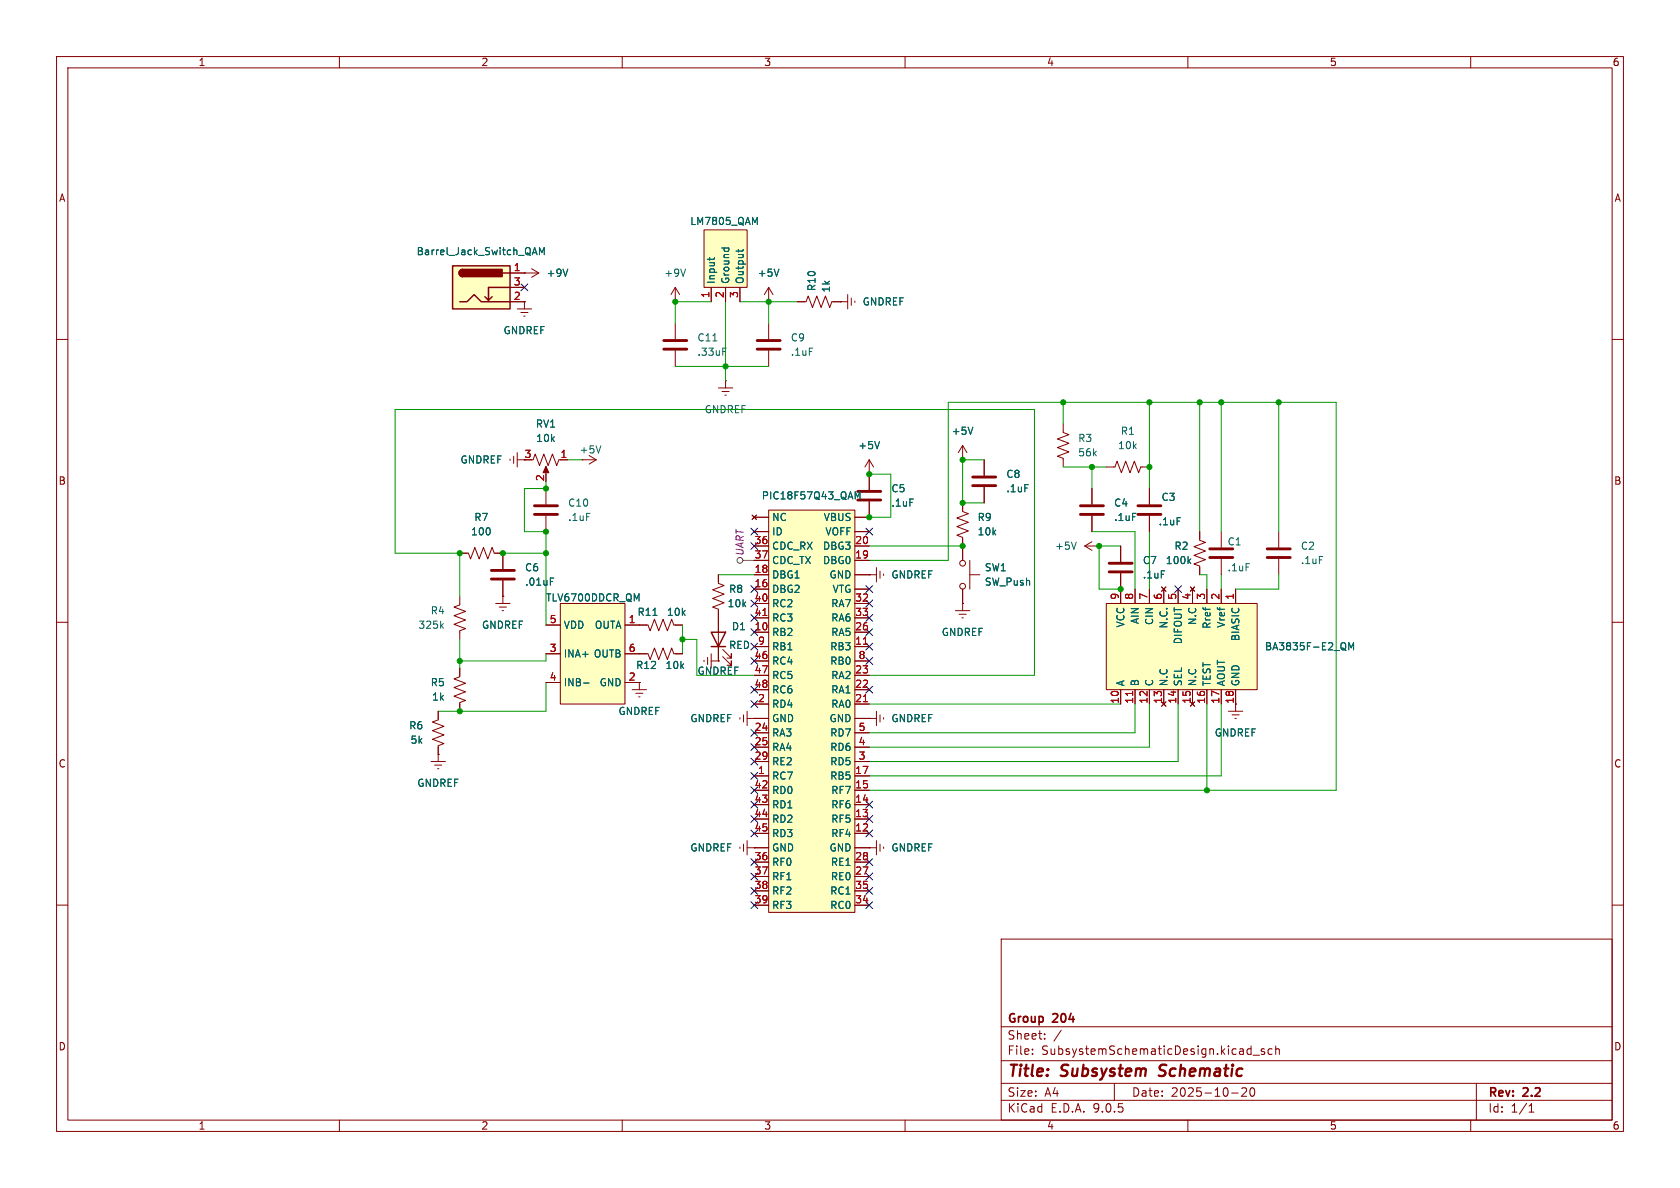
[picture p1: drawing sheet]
<svg xmlns="http://www.w3.org/2000/svg" width="297mm" height="210mm" viewBox="0 0 297 210" stroke-linecap="round" stroke-linejoin="round" font-family="sans-serif">
<g fill="none" stroke="#840000" stroke-width=".18">
<path d="M10 10h277v190h-277zM12 12h273v186h-273zM60 10v2M110 10v2M160 10v2M210 10v2M260 10v2M92.7 48.3h.1M92.7 48.3h2.5M94 47.5l1.2 .8M95.2 48.3l-1.2 .7M10 60h2"/>
<path d="M127 68.6h2.5M127.6 69.2h1.3M128.1 69.9h.3M128.3 67.3h.1M128.3 67.3v1.3M170.2 78.7l-.8 1.3M170.2 78.7l.7 1.3M170.2 78.7v2.6M188 74.9v1.6l1 .3-2.1 .8 2.1 .8-2.1 .7 2.1 .8-2.1 .7 1.1 .4v1.6M285 60h2M170.2 81.3h.1M191.8 96.5l1.2 .8"/>
<path d="M191.8 96.5h2.5M193 95.8l-1.2 .7M194.3 96.5h.1M10 110h2M124.5 116.7v.3M125.1 116.2v1.3M125.7 116.8h1.3M125.7 115.6v2.5M127 116.8h.1M127 109.2v7.6M127.8 116.1l1.5 1.5v-.8v.8h-.8M127.8 114.8l1.5 1.5v-.7v.7h-.8"/>
<path d="M285 110h2M130.8 149.7v.3M131.4 149.2v1.3M132.1 149.9h1.2M132.1 148.6v2.5M133.3 149.9h.1M153.7 149.9h.1M153.7 149.9h1.2M154.9 148.6v2.5M155.6 149.2v1.3M156.2 149.7v.3M10 160h2"/>
<path d="M177 166h108v32h-108zM285 160h2M60 198v2M110 198v2M160 198v2M177 194.5h108M177 191.5h108M177 187.5h108M177 181.5h108M182.5 186.3v.1M182.5 185.5v.1M184.7 183.6v.1"/>
<path d="M184.7 182.8v.1M187.6 182.1l-1.3 2M197 191.5v3M210 198v2M217.7 193.2h1.2M219.5 192.4l.6-.1 .2 .1 .1 .3-.9 1.1h.9M221 185.4l.2 .1M221.1 192.4l.2-.1a.81 .81 0 0 1 .6 .6 .81 .81 0 0 1-.3 .8l-.1 .1a.81 .81 0 0 1-.4-1.4zM221.2 184.9v1.5M221.2 186.3l-.2 .1M221.5 186.5h1.2M223.5 185.5l-.3-.1-.2 .2v.2l.5 .2v.3h-.5"/>
<path d="M224.9 185.5l-.4-.1-.3 .3v.4l.1 .2h.6M225.5 185.5l.2-.1 .4 .1 .1 .9M225.5 184.9v1.5M260 198v2M261 191.5v6.5M270.3 196.6h.9M270.3 195.5l.4-.4v1.5"/>
</g>
<path d="M204.8 190.1l.3 .1M205.1 188.4l-.1 .2 .1 .4" fill="none" stroke="#840000" stroke-width=".4"/>
<path d="M125.7 111.8h2.6l-1.3 2.5zM125.7 114.3h2.6" fill="none" stroke="#840000" stroke-width=".25"/>
<path d="M100.4 47.6l-.4 1.2M172 75.5l-.4 1.3M190.3 95.8l-.5 1.3" fill="none" stroke="#006464" stroke-width=".18"/>
<path d="M80 47h10.2v7.6h-10.2z" fill="#ffffc2"/>
<path d="M80 47h10.2v7.6h-10.2zM81.3 53.3h1.2l1.3-1.2 1.3 1.2h5.1M81.8 47.6a.64 .64 0 0 0-.6 .7 .64 .64 0 0 0 .6 .6M87 52.5l-.6 .6M88.9 48.3h1.3M90.2 50.8h-3.8v2.3l-.7-.6" fill="none" stroke="#840000" stroke-width=".25"/>
<g fill="#840000" stroke="#840000" stroke-width=".25">
<path d="M81.3 47.8l.5-.2v1.3a.63 .63 0 0 1-.6-.4 .63 .63 0 0 1 .1-.7z"/>
<path d="M81.8 47.6h7v1.3h-7z"/>
</g>
<g fill="none" stroke="#840000" stroke-width=".18">
<path d="M90.2 48.3h2.5M90.2 50.8h2.5M90.2 53.3h2.5M91.4 54.6h2.6M92.1 55.2h1.2M92.6 55.9h.2M92.7 53.3h.1M92.7 53.3v1.3M119.4 57.2v2.7M135.9 53.3h.1M135.9 50.8l-.8 1.3M135.9 50.8l.8 1.3"/>
<path d="M135.9 50.8v2.5M141 53.3h1.5l.4-1 .7 2.1 .8-2.1 .8 2.1 .7-2.1 .8 2.1 .4-1.1h2.8M148.6 53.3h.1M149.9 52.1v2.5M150.5 52.7v1.3M151.1 53.2v.3M119.4 62v2.8"/>
</g>
<path d="M94.2 44.7h.6M94.5 43.8l.4 1.2M95.4 45v-1.2l.4 .9 .4-.9v1.2M137.7 47.6l-.4 1.2M126 60.3h.7M127.8 61.5h.6" fill="none" stroke="#006464" stroke-width=".18"/>
<path d="M117.3 60.2h4.1M117.3 61.7h4.1" fill="none" stroke="#840000" stroke-width=".51"/>
<path d="M124.5 40.6h7.6v10.2h-7.6z" fill="#ffffc2"/>
<g fill="none" stroke="#840000" stroke-width=".18">
<path d="M119.4 53.3h.1M119.4 50.8l-.8 1.3M119.4 50.8l.7 1.3M119.4 50.8v2.5M124.5 40.6h7.6v10.2h-7.6zM125.7 50.8v2.5M128.3 50.8v2.5M130.8 50.8v2.5M88.9 97.8v2.8M81.3 118.1v1.5l-1 .4 2 .8-2 .7 2 .8-2 .8 2 .7-1 .4v1.5M81.3 105.4v1.5l-1 .4 2 .8-2 .7 2 .8-2 .8 2 .7-1 .4v1.5M87.6 106.7h2.6"/>
<path d="M88.3 107.3h1.2M88.8 108h.2M88.9 105.4h.1M88.9 102.6v4.1M113 115.6h1.6l.3 1 .8-2 .8 2 .7-2 .8 2 .7-2 .4 1h1.5M113 110.5h1.6l.3 1 .8-2 .8 2 .7-2 .8 2 .7-2 .4 1h1.5M76.2 134.6h2.5M76.8 135.3h1.3M77.3 135.9h.3M77.5 133.4h.1M77.5 125.7v1.6l-1 .3 2 .8-2 .8 2 .7-2 .8 2 .7-1 .4v2.8M111.8 121.9h2.5"/>
<path d="M112.4 122.6h1.3M112.9 123.2h.3M113 120.7h.1M113 120.7v1.2"/>
</g>
<g fill="none" stroke="#006464" stroke-width=".18">
<path d="M133.5 39.3l.4-.9v1.3M121.2 47.6l-.4 1.2M125.5 45.5v.5M126.3 45.5l-.1 .3M127.6 43.8h1.2M128.1 43.8l-.1 .2M128.8 43.8v.2M130.5 44.1v.5M131.4 44.1l-.2 .3h-1.1M78 110.6l.4 .5M78.4 110.2l-.5 .5M97.3 102.2h.6"/>
<path d="M115.4 108.8h.8"/>
</g>
<path d="M86.9 102.4h4M86.9 100.8h4" fill="none" stroke="#840000" stroke-width=".51"/>
<path d="M99.1 106.7h11.4v17.8h-11.4z" fill="#ffffc2"/>
<g fill="none" stroke="#840000" stroke-width=".18">
<path d="M170.2 96.5v2.6M171.4 99.1v5M193 86.4v2.8M193 91.2v2.8M195.6 82.6h1.5l.4-1.1 .7 2.1 .8-2.1 .8 2.1 .7-2.1 .8 2.1 .4-1h1.5M198.1 96.5v2.8M203.2 86.4v2.8M203.2 91.2v2.8M212.1 94v1.5l1 .4-2 .7 2 .8-2 .8 2 .7-2 .8 1 .4v1.5M215.9 94v2.8M215.9 98.8v2.8M96.5 110.5h2.6"/>
<path d="M96.5 115.6h2.6M99.1 106.7h11.4v17.8h-11.4zM110.5 110.5h2.5M110.5 115.6h2.5M168.9 108h2.5M169.5 108.6h1.3M170.1 109.2h.2M170.2 106.7h.1M170.2 104.1v3.9M171.4 101.6h1.8M198.1 101.3v2.8M96.5 120.7h2.6"/>
<path d="M110.5 120.7h2.5M130.8 126.9v.2M131.4 126.4v1.2M132.1 127h1.2M132.1 125.7v2.6M133.3 127h.1"/>
<circle cx="170.2" cy="99.6" r=".51"/>
<circle cx="170.2" cy="103.6" r=".51"/>
</g>
<path d="M210.2 99.2l.3 .4M210.5 98.8l-.5 .5M103.2 120.7h.9" fill="none" stroke="#006464" stroke-width=".18"/>
<path d="M191 89.4h4.1M191 90.9h4.1M196.1 99.6h4.1M201.2 89.4h4M201.2 90.9h4M213.9 97h4M213.9 98.6h4M196.1 101.1h4.1" fill="none" stroke="#840000" stroke-width=".51"/>
<path d="M195.6 106.7h26.6v15.2h-26.6z" fill="#ffffc2"/>
<g fill="none" stroke="#840000" stroke-width=".18">
<path d="M153.7 83.8v2.8M153.7 88.6v2.8M226.1 94v2.8M226.1 98.8v2.8M153.7 101.6h.1M153.7 101.6h1.2M154.9 100.3v2.6M155.6 101v1.2M156.2 101.5v.2M195.6 106.7h26.6v15.2h-26.6zM198.1 104.1v2.6M200.7 104.1v2.6"/>
<path d="M203.2 104.1v2.6M205.4 103.8l.7 .7M205.7 104.1v2.6M206.1 103.8l-.7 .7M208.3 104.1v2.6M210.4 103.8l.8 .7M210.8 104.1v2.6M211.2 103.8l-.8 .7M213.4 104.1v2.6M215.9 104.1v2.6M218.4 104.1v2.6M198.1 121.9v2.6"/>
<path d="M200.7 121.9v2.6M203.2 121.9v2.6M205.7 121.9v2.6M208.3 121.9v2.6M210.8 121.9v2.6M213.4 121.9v2.6M215.9 121.9v2.6M217.2 125.7h2.5M217.8 126.4h1.3M218.3 127h.3M218.4 121.9v3.8"/>
</g>
<path d="M200.2 122.2v.7" fill="none" stroke="#a90000" stroke-width=".18"/>
<path d="M238.4 114.9v-1.3l.5 .9 .4-.9v1.3" fill="none" stroke="#006464" stroke-width=".18"/>
<path d="M151.6 86.9h4.1M151.6 88.4h4.1M224 97h4.1M224 98.6h4.1" fill="none" stroke="#840000" stroke-width=".51"/>
<path d="M135.9 90.2h15.2v71.1h-15.2z" fill="#ffffc2"/>
<g fill="none" stroke="#840000" stroke-width=".18">
<path d="M90.2 48.3h2.5M90.2 50.8h2.5M90.2 53.3h2.5M92.7 48.3h.1M92.7 53.3h.1M125.7 50.8v2.5M128.3 50.8v2.5M130.8 50.8v2.5M135.9 53.3h.1M135.9 57.2v2.7M141 53.3h1.2M147.3 53.3h1.3"/>
<path d="M148.6 53.3h.1M135.9 62v2.8M81.3 97.8h1.5l.4 1 .7-2 .8 2 .8-2 .7 2 .8-2 .4 1h1.5v2.8M90.2 81.2v.2M90.8 80.6v1.3M91.4 81.3h1.3M91.4 80v2.6M94 81.3h.2l.4-1 .8 2 .7-2 .8 2 .8-2 .7 2 .4-1M96.5 82.8v1M96.5 86.4v2.8M96.5 91.2v2.8M99.1 81.3h1.2"/>
<path d="M102.9 81.3h.1M102.9 81.3h2.5M104.1 80.5l1.3 .8M105.4 81.3l-1.3 .7M133 91.1l.7 .7M133.3 91.4h2.6M133.3 94h2.6M133.3 96.5h2.6M133.3 99.1h2.6M133.7 91.1l-.7 .7M135.9 90.2h15.2v71.1h-15.2zM151.1 94h2.6"/>
<path d="M151.1 96.5h2.6M151.1 99.1h2.6M153.7 83.8h.1M153.7 88.6v2.8h-2.6M153.7 81.3l-.8 1.3M153.7 81.3l.7 1.3M153.7 81.3v5.3M170.2 88.9v1.5l1 .4-2 .8 2 .7-2 .8 2 .8-2 .7 1 .4v4.1M170.2 81.3h.1M174 81.3v2.8M174 86.1v2.8M193 86.4v2.8"/>
<path d="M193 91.2v2.8M198.1 96.5v2.8M203.2 86.4v2.8M203.2 91.2v2.8M212.1 94v1.3M81.3 118.1v1.3M88.9 105.4h.1M88.9 102.6v2.8M96.5 110.5h2.6M96.5 115.6h2.6M110.5 110.5h3.8M110.5 115.6h3.8"/>
<path d="M119.4 110.5h1.2M119.4 115.6h1.2M127 101.6v1.5l1 .4-2 .8 2 .7-2 .8 2 .8-2 .7 1 .4v4.1M127 116.8h.1M127 114.3v2.5M133.3 101.6h2.6M133.3 104.1h2.6M133.3 106.7h2.6M133.3 109.2h2.6M133.3 111.8h2.6M133.3 114.3h2.6M133.3 116.8h2.6"/>
<path d="M133.3 119.4h2.6M151.1 101.6h2.6M151.1 104.1h2.6M151.1 106.7h2.6M151.1 109.2h2.6M151.1 111.8h2.6M151.1 114.3h2.6M151.1 116.8h2.6M151.1 119.4h2.6M153.7 101.6h.1M170.2 106.7h.1M170.2 104.1v2.6"/>
<path d="M198.1 101.3v5.4M200.7 104.1v2.6M203.2 104.1v2.6M205.4 103.8l.7 .7M205.7 104.1v2.6M206.1 103.8l-.7 .7M208.3 104.1v2.6M210.4 103.8l.8 .7M210.8 104.1v2.6M211.2 103.8l-.8 .7M212.1 100.3v1.3M213.4 104.1v2.6"/>
<path d="M215.9 104.1v2.6M218.4 104.1v2.6M77.5 133.4h.1M77.5 125.7v1.3M77.5 132.1v1.3M81.3 124.5v1.2M96.5 120.7h2.6M110.5 120.7h2.5M113 120.7h.1M133.3 127h.1M133.3 121.9h2.6M133.3 124.5h2.6"/>
<path d="M133.3 127h2.6M133.3 129.5h2.6M133.3 132.1h2.6M133.3 134.6h2.6M133.3 137.2h2.6M133.3 139.7h2.6M151.1 121.9h2.6M151.1 124.5h2.6M151.1 127h3.8M151.1 129.5h2.6M151.1 132.1h2.6M151.1 134.6h2.6"/>
<path d="M151.1 137.2h2.6M151.1 139.7h2.6M153.7 127h.1M154.9 125.7v2.6M155.6 126.4v1.2M156.2 126.9v.2M198.1 121.9v2.6M200.7 121.9v2.6M203.2 121.9v2.6M205.7 121.9v2.6M208.3 121.9v2.6M210.8 121.9v2.6"/>
<path d="M213.4 121.9v2.6M215.9 121.9v2.6M218.4 121.9v2.6M133.3 149.9h.1M133.3 142.2h2.6M133.3 144.8h2.6M133.3 147.3h2.6M133.3 149.9h2.6M133.3 152.4h2.6M133.3 154.9h2.6M133.3 157.5h2.6M151.1 142.2h2.6"/>
<path d="M151.1 144.8h2.6M151.1 147.3h2.6M151.1 149.9h2.6M151.1 152.4h2.6M151.1 154.9h2.6M151.1 157.5h2.6M153.7 149.9h.1M133.3 160h2.6M151.1 160h2.6"/>
</g>
<path d="M134.9 108.8h.7M152.6 113.9h.8M152.6 124h.8M200.2 122.2v.7" fill="none" stroke="#a90000" stroke-width=".18"/>
<g fill="none" stroke="#006464" stroke-width=".18">
<path d="M133.5 39.3l.4-.9v1.3M94.2 44.7h.6M94.5 43.8l.4 1.2M95.4 45v-1.2l.4 .9 .4-.9v1.2M100.4 47.6l-.4 1.2M125.5 45.5v.5M126.3 45.5l-.1 .3M127.6 43.8h1.2M128.1 43.8l-.1 .2M128.8 43.8v.2M130.5 44.1v.5M131.4 44.1l-.2 .3h-1.1"/>
<path d="M137.7 47.6l-.4 1.2M106.2 78.8l-.4 1.3M155.5 78l-.4 1.3M172 75.5l-.4 1.3M151.2 86.9l.4 .9 .4-.9v1.3M210.2 99.2l.3 .4M210.5 98.8l-.5 .5M97.3 102.2h.6M115.4 108.8h.8M238.4 114.9v-1.3l.5 .9 .4-.9v1.3M103.2 120.7h.9"/>
</g>
<path d="M133.9 60.2h4M133.9 61.7h4M94.5 90.9h4.1M94.5 89.4h4.1M172 84.3h4M172 85.9h4" fill="none" stroke="#840000" stroke-width=".51"/>
<path d="M96.5 82.4l.5 1.2h-1z" fill="#840000" stroke="#840000" stroke-width=".18"/>
<g fill="none" stroke="#484848" stroke-width=".18">
<path d="M131.3 99.1h2"/>
<circle cx="130.8" cy="99.1" r=".51"/>
</g>
<g fill="none" stroke="#009600" stroke-width=".18">
<path d="M125.7 53.3h-6.3v3.9M128.3 53.3v14M130.8 53.3h10.2M135.9 53.3v3.9M119.4 64.8h16.5M188 71.1v3.8M203.2 71.1v15.3M212.1 71.1v22.9M215.9 71.1v22.9M226.1 71.1v22.9M88.9 97.8h7.6M96.5 85.1v1.3h-3.8v7.6h3.8v16.5"/>
<path d="M100.3 81.3h2.6M153.7 99.1h13.9v-28h68.6v68.6h-82.5M153.7 83.8h3.8v7.6h-3.8M153.7 96.5h16.5M174 81.3h-3.8v7.6h3.8M188 82.6h7.6M193 82.6v3.8M193 94h7.7v10.1M198.1 96.5h-3.8v7.6h3.8M203.2 94v10.1M81.3 105.4v-7.6h-11.5v-25.4h113.1v47h-29.2M81.3 113v5.1"/>
<path d="M96.5 115.6v1.2h-15.2M120.6 113h2.6v6.4h10.1M120.6 110.5v5.1M127 101.6h6.3M212.1 101.6h1.3v2.5M215.9 101.6v2.5M226.1 101.6v2.5h-7.7M96.5 120.7v5h-19M153.7 124.5h44.4M200.7 124.5v5h-47M203.2 124.5v7.6h-49.5M208.3 124.5v10.1h-54.6"/>
<path d="M213.4 124.5v15.2M215.9 124.5v12.7h-62.2"/>
</g>
<g fill="none" stroke="#000084" stroke-width=".18">
<path d="M92.1 50.2l1.2 1.2M93.3 50.2l-1.2 1.2M132.7 95.9l1.3 1.2M132.7 93.4l1.3 1.2M134 95.9l-1.3 1.2M134 93.4l-1.3 1.2M153.1 93.4l1.2 1.2M154.3 93.4l-1.2 1.2M132.7 106.1l1.3 1.2M132.7 116.2l1.3 1.2M132.7 111.2l1.3 1.2M132.7 108.6l1.3 1.2"/>
<path d="M132.7 103.5l1.3 1.2M132.7 113.7l1.3 1.2M134 106.1l-1.3 1.2M134 116.2l-1.3 1.2M134 113.7l-1.3 1.2M134 111.2l-1.3 1.2M134 108.6l-1.3 1.2M134 103.5l-1.3 1.2M153.1 113.7l1.2 1.2M153.1 116.2l1.2 1.2M153.1 111.2l1.2 1.2M153.1 108.6l1.2 1.2"/>
<path d="M153.1 106.1l1.2 1.2M153.1 103.5l1.2 1.2M154.3 111.2l-1.2 1.2M154.3 108.6l-1.2 1.2M154.3 103.5l-1.2 1.2M154.3 116.2l-1.2 1.2M154.3 113.7l-1.2 1.2M154.3 106.1l-1.2 1.2M207.7 103.5l1.2 1.2M208.9 103.5l-1.2 1.2M132.7 131.5l1.3 1.2M132.7 128.9l1.3 1.2"/>
<path d="M132.7 121.3l1.3 1.2M132.7 123.9l1.3 1.2M132.7 139.1l1.3 1.2M132.7 136.6l1.3 1.2M132.7 134l1.3 1.2M134 131.5l-1.3 1.2M134 128.9l-1.3 1.2M134 121.3l-1.3 1.2M134 123.9l-1.3 1.2M134 139.1l-1.3 1.2M134 136.6l-1.3 1.2M134 134l-1.3 1.2"/>
<path d="M153.1 121.3l1.2 1.2M154.3 121.3l-1.2 1.2M132.7 159.4l1.3 1.2M132.7 146.7l1.3 1.2M132.7 141.6l1.3 1.2M132.7 144.2l1.3 1.2M132.7 151.8l1.3 1.2M132.7 154.3l1.3 1.2M132.7 156.9l1.3 1.2M134 141.6l-1.3 1.2M134 159.4l-1.3 1.2M134 146.7l-1.3 1.2"/>
<path d="M134 144.2l-1.3 1.2M134 151.8l-1.3 1.2M134 154.3l-1.3 1.2M134 156.9l-1.3 1.2M153.1 154.3l1.2 1.2M153.1 151.8l1.2 1.2M153.1 156.9l1.2 1.2M153.1 159.4l1.2 1.2M153.1 144.2l1.2 1.2M153.1 146.7l1.2 1.2M153.1 141.6l1.2 1.2M154.3 154.3l-1.2 1.2"/>
<path d="M154.3 151.8l-1.2 1.2M154.3 156.9l-1.2 1.2M154.3 159.4l-1.2 1.2M154.3 146.7l-1.2 1.2M154.3 141.6l-1.2 1.2M154.3 144.2l-1.2 1.2"/>
</g>
<g fill="#009600" stroke="#009600" stroke-width=".18">
<circle cx="153.7" cy="83.8" r=".46"/>
<circle cx="153.7" cy="91.4" r=".46"/>
<circle cx="170.2" cy="88.9" r=".46"/>
<circle cx="170.2" cy="96.5" r=".46"/>
<circle cx="119.4" cy="53.3" r=".46"/>
<circle cx="135.9" cy="53.3" r=".46"/>
<circle cx="128.3" cy="64.8" r=".46"/>
<circle cx="96.5" cy="86.4" r=".46"/>
<circle cx="96.5" cy="94" r=".46"/>
<circle cx="96.5" cy="97.8" r=".46"/>
<circle cx="88.9" cy="97.8" r=".46"/>
<circle cx="81.3" cy="97.8" r=".46"/>
<circle cx="213.4" cy="139.7" r=".46"/>
<circle cx="170.2" cy="81.3" r=".46"/>
<circle cx="198.1" cy="104.1" r=".46"/>
<circle cx="226.1" cy="71.1" r=".46"/>
<circle cx="212.1" cy="71.1" r=".46"/>
<circle cx="215.9" cy="71.1" r=".46"/>
<circle cx="193" cy="82.6" r=".46"/>
<circle cx="188" cy="71.1" r=".46"/>
<circle cx="194.3" cy="96.5" r=".46"/>
<circle cx="203.2" cy="71.1" r=".46"/>
<circle cx="203.2" cy="82.6" r=".46"/>
<circle cx="81.3" cy="116.8" r=".46"/>
<circle cx="81.3" cy="125.7" r=".46"/>
<circle cx="120.6" cy="113" r=".46"/>
</g>
<g font-size="2.8" fill="#840000">
<text x="178" y="190.9">Title:</text>
<text x="187.7" y="190.9">Subsystem</text>
<text x="205.8" y="190.9">Schematic</text>
</g>
<g font-size="2.1" fill="#840000">
<text x="178" y="184">Sheet:</text>
<text x="178" y="181.2">Group</text>
<text x="186.2" y="181.2">204</text>
<text x="178" y="186.7">File:</text>
<text x="184.1" y="186.7">SubsystemSchematicDesign.kicad_sch</text>
<text x="178" y="196.9">KiCad</text>
<text x="178" y="194.1">Size:</text>
<text x="184.7" y="194.1">A4</text>
<text x="185.7" y="196.9">E.D.A.</text>
<text x="193.3" y="196.9">9.0.5</text>
<text x="200" y="194.1">Date:</text>
<text x="207" y="194.1">2025-10-20</text>
<text x="263" y="194.3">Rev:</text>
<text x="263" y="196.9">Id:</text>
<text x="267.1" y="196.9">1/1</text>
<text x="269.4" y="194.3">2.2</text>
</g>
<g font-size="1.8" fill="#840000">
<text x="35" y="11.9">1</text>
<text x="85" y="11.9">2</text>
<text x="135" y="11.9">3</text>
<text x="185" y="11.9">4</text>
<text x="235" y="11.9">5</text>
<text x="285" y="11.9">6</text>
<text x="10.3" y="35.9">A</text>
<text x="285.3" y="35.9">A</text>
<text x="92.6" y="81">3</text>
<text x="10.3" y="85.9">B</text>
<text x="285.3" y="85.9">B</text>
<text x="10.3" y="135.9">C</text>
<text x="285.3" y="135.9">C</text>
<text x="10.3" y="185.9">D</text>
<text x="285.3" y="185.9">D</text>
<text x="35" y="199.9">1</text>
<text x="85" y="199.9">2</text>
<text x="135" y="199.9">3</text>
<text x="185" y="199.9">4</text>
<text x="235" y="199.9">5</text>
<text x="285" y="199.9">6</text>
</g>
<g font-size="1.8" fill="#006464">
<text x="121.9" y="40">LM7805_QAM</text>
<text x="73.6" y="45.3">Barrel_Jack_Switch_QAM</text>
<text x="96.5" y="49.1">+9V</text>
<text x="117.3" y="49.1">+9V</text>
<text x="126.6" y="50.3" transform="rotate(-90 126.6 50.3)">Input</text>
<text x="129.1" y="50.3" transform="rotate(-90 129.1 50.3)">Ground</text>
<text x="131.7" y="50.3" transform="rotate(-90 131.7 50.3)">Output</text>
<text x="133.9" y="49.1">+5V</text>
<text x="144.4" y="51.6" transform="rotate(-90 144.4 51.6)">R10</text>
<text x="146.9" y="51.8" transform="rotate(-90 146.9 51.8)">1k</text>
<text x="88.9" y="59.3">GNDREF</text>
<text x="152.4" y="54.2">GNDREF</text>
<text x="123.2" y="60.6">C11</text>
<text x="123.2" y="63.1">.33uF</text>
<text x="139.7" y="60.6">C9</text>
<text x="139.7" y="63.1">.1uF</text>
<text x="94.6" y="75.8">RV1</text>
<text x="124.5" y="73.3">GNDREF</text>
<text x="168.1" y="77.1">+5V</text>
<text x="198" y="77.1">R1</text>
<text x="81.3" y="82.1">GNDREF</text>
<text x="94.7" y="78.3">10k</text>
<text x="102.4" y="80.4">+5V</text>
<text x="151.6" y="79.6">+5V</text>
<text x="190.5" y="78.3">R3</text>
<text x="190.5" y="80.9">56k</text>
<text x="197.6" y="79.6">10k</text>
<text x="100.3" y="89.8">C10</text>
<text x="134.6" y="88.5">PIC18F57Q43_QAM</text>
<text x="157.5" y="87.2">C5</text>
<text x="157.5" y="89.8">.1uF</text>
<text x="177.8" y="84.7">C8</text>
<text x="177.8" y="87.2">.1uF</text>
<text x="196.9" y="89.8">C4</text>
<text x="205.2" y="88.7">C3</text>
<text x="83.2" y="94.8">100</text>
<text x="83.7" y="92.3">R7</text>
<text x="100.3" y="92.3">.1uF</text>
<text x="136.4" y="92.3">NC</text>
<text x="136.4" y="94.8">ID</text>
<text x="145.5" y="92.3">VBUS</text>
<text x="145.8" y="94.8">VOFF</text>
<text x="172.7" y="92.3">R9</text>
<text x="172.7" y="94.8">10k</text>
<text x="196.9" y="92.3">.1uF</text>
<text x="204.7" y="93.1">.1uF</text>
<text x="92.7" y="101.2">C6</text>
<text x="136.4" y="97.4">CDC_RX</text>
<text x="136.4" y="99.9">CDC_TX</text>
<text x="145.4" y="97.4">DBG3</text>
<text x="145.4" y="99.9">DBG0</text>
<text x="174" y="101.2">SW1</text>
<text x="186.4" y="97.4">+5V</text>
<text x="201.9" y="99.9">C7</text>
<text x="206" y="99.9">100k</text>
<text x="207.5" y="97.4">R2</text>
<text x="216.9" y="96.6">C1</text>
<text x="216.9" y="101.2">.1uF</text>
<text x="229.9" y="97.4">C2</text>
<text x="229.9" y="99.9">.1uF</text>
<text x="92.7" y="103.7">.01uF</text>
<text x="96.4" y="106.5">TLV6700DDCR_QM</text>
<text x="128.5" y="107.5">10k</text>
<text x="128.8" y="105">R8</text>
<text x="136.4" y="102.5">DBG1</text>
<text x="136.4" y="105">DBG2</text>
<text x="136.4" y="107.5">RC2</text>
<text x="146.5" y="102.5">GND</text>
<text x="146.9" y="107.5">RA7</text>
<text x="147.1" y="105">VTG</text>
<text x="157.5" y="102.5">GNDREF</text>
<text x="174" y="103.7">SW_Push</text>
<text x="201.9" y="102.5">.1uF</text>
<text x="73.9" y="111.4">325k</text>
<text x="76" y="108.8">R4</text>
<text x="85.1" y="111.4">GNDREF</text>
<text x="99.6" y="111.4">VDD</text>
<text x="105.1" y="111.4">OUTA</text>
<text x="112.6" y="109.1">R11</text>
<text x="117.8" y="109.1">10k</text>
<text x="129.3" y="111.6">D1</text>
<text x="136.4" y="110.1">RC3</text>
<text x="136.4" y="112.6">RB2</text>
<text x="146.9" y="110.1">RA6</text>
<text x="146.9" y="112.6">RA5</text>
<text x="166.4" y="112.6">GNDREF</text>
<text x="199" y="111" transform="rotate(-90 199 111)">VCC</text>
<text x="201.5" y="110.4" transform="rotate(-90 201.5 110.4)">AIN</text>
<text x="204.1" y="110.6" transform="rotate(-90 204.1 110.6)">CIN</text>
<text x="206.6" y="111.2" transform="rotate(-90 206.6 111.2)">N.C.</text>
<text x="209.1" y="114" transform="rotate(-90 209.1 114)">DIFOUT</text>
<text x="211.7" y="110.6" transform="rotate(-90 211.7 110.6)">N.C</text>
<text x="214.2" y="111.3" transform="rotate(-90 214.2 111.3)">Rref</text>
<text x="216.8" y="111.1" transform="rotate(-90 216.8 111.1)">Vref</text>
<text x="219.3" y="113.4" transform="rotate(-90 219.3 113.4)">BIASIC</text>
<text x="99.6" y="116.4">INA+</text>
<text x="104.9" y="116.4">OUTB</text>
<text x="112.4" y="118.5">R12</text>
<text x="117.6" y="118.5">10k</text>
<text x="123.2" y="119.5">GNDREF</text>
<text x="128.8" y="114.9">RED</text>
<text x="136.4" y="115.2">RB1</text>
<text x="136.4" y="117.7">RC4</text>
<text x="146.7" y="115.2">RB3</text>
<text x="146.7" y="117.7">RB0</text>
<text x="223.5" y="115.2">BA3835F-E2_QM</text>
<text x="76" y="121.5">R5</text>
<text x="76.3" y="124.1">1k</text>
<text x="99.6" y="121.5">INB-</text>
<text x="105.9" y="121.5">GND</text>
<text x="136.4" y="120.2">RC5</text>
<text x="136.4" y="122.8">RC6</text>
<text x="136.4" y="125.3">RD4</text>
<text x="146.9" y="120.2">RA2</text>
<text x="146.9" y="122.8">RA1</text>
<text x="146.9" y="125.3">RA0</text>
<text x="199" y="121.4" transform="rotate(-90 199 121.4)">A</text>
<text x="201.5" y="121.4" transform="rotate(-90 201.5 121.4)">B</text>
<text x="204.1" y="121.4" transform="rotate(-90 204.1 121.4)">C</text>
<text x="206.6" y="121.4" transform="rotate(-90 206.6 121.4)">N.C</text>
<text x="209.1" y="121.4" transform="rotate(-90 209.1 121.4)">SEL</text>
<text x="211.7" y="121.4" transform="rotate(-90 211.7 121.4)">N.C</text>
<text x="214.2" y="121.4" transform="rotate(-90 214.2 121.4)">TEST</text>
<text x="216.8" y="121.4" transform="rotate(-90 216.8 121.4)">AOUT</text>
<text x="219.3" y="121.4" transform="rotate(-90 219.3 121.4)">GND</text>
<text x="72.2" y="129.1">R6</text>
<text x="72.5" y="131.7">5k</text>
<text x="109.2" y="126.6">GNDREF</text>
<text x="121.9" y="127.9">GNDREF</text>
<text x="136.4" y="127.9">GND</text>
<text x="136.4" y="130.4">RA3</text>
<text x="146.5" y="127.9">GND</text>
<text x="146.7" y="130.4">RD7</text>
<text x="157.5" y="127.9">GNDREF</text>
<text x="214.6" y="130.4">GNDREF</text>
<text x="136.4" y="132.9">RA4</text>
<text x="136.4" y="135.5">RE2</text>
<text x="146.7" y="132.9">RD6</text>
<text x="146.7" y="135.5">RD5</text>
<text x="73.7" y="139.3">GNDREF</text>
<text x="136.4" y="138">RC7</text>
<text x="136.4" y="140.6">RD0</text>
<text x="136.4" y="143.1">RD1</text>
<text x="146.7" y="138">RB5</text>
<text x="146.9" y="140.6">RF7</text>
<text x="146.9" y="143.1">RF6</text>
<text x="136.4" y="145.6">RD2</text>
<text x="136.4" y="148.2">RD3</text>
<text x="146.9" y="145.6">RF5</text>
<text x="146.9" y="148.2">RF4</text>
<text x="121.9" y="150.7">GNDREF</text>
<text x="136.4" y="150.7">GND</text>
<text x="136.4" y="153.3">RF0</text>
<text x="136.4" y="155.8">RF1</text>
<text x="146.5" y="150.7">GND</text>
<text x="146.8" y="153.3">RE1</text>
<text x="146.8" y="155.8">RE0</text>
<text x="157.5" y="150.7">GNDREF</text>
<text x="136.4" y="158.3">RF2</text>
<text x="136.4" y="160.9">RF3</text>
<text x="146.7" y="158.3">RC1</text>
<text x="146.7" y="160.9">RC0</text>
</g>
<g font-size="1.8" fill="#a90000">
<text x="90.7" y="48">1</text>
<text x="90.7" y="50.5">3</text>
<text x="90.7" y="53.1">2</text>
<text x="125.5" y="52.8" transform="rotate(-90 125.5 52.8)">1</text>
<text x="128" y="52.8" transform="rotate(-90 128 52.8)">2</text>
<text x="130.6" y="52.8" transform="rotate(-90 130.6 52.8)">3</text>
<text x="99" y="81">1</text>
<text x="96.3" y="85.2" transform="rotate(-90 96.3 85.2)">2</text>
<text x="133.3" y="96.3">36</text>
<text x="133.3" y="98.8">37</text>
<text x="133.3" y="101.3">18</text>
<text x="151.1" y="96.3">20</text>
<text x="151.1" y="98.8">19</text>
<text x="133.3" y="103.9">16</text>
<text x="133.3" y="106.4">40</text>
<text x="151.1" y="106.4">32</text>
<text x="197.9" y="106.1" transform="rotate(-90 197.9 106.1)">9</text>
<text x="200.4" y="106.1" transform="rotate(-90 200.4 106.1)">8</text>
<text x="202.9" y="106.1" transform="rotate(-90 202.9 106.1)">7</text>
<text x="205.5" y="106.1" transform="rotate(-90 205.5 106.1)">6</text>
<text x="208" y="106.1" transform="rotate(-90 208 106.1)">5</text>
<text x="210.6" y="106.1" transform="rotate(-90 210.6 106.1)">4</text>
<text x="213.1" y="106.1" transform="rotate(-90 213.1 106.1)">3</text>
<text x="215.6" y="106.1" transform="rotate(-90 215.6 106.1)">2</text>
<text x="218.2" y="106.1" transform="rotate(-90 218.2 106.1)">1</text>
<text x="97.1" y="110.2">5</text>
<text x="111.1" y="110.2">1</text>
<text x="133.3" y="109">41</text>
<text x="133.3" y="111.5">10</text>
<text x="151.1" y="109">33</text>
<text x="151.1" y="111.5">26</text>
<text x="97.1" y="115.3">3</text>
<text x="111.1" y="115.3">6</text>
<text x="133.3" y="116.6">46</text>
<text x="133.3" y="119.1">47</text>
<text x="133.9" y="114">9</text>
<text x="151.1" y="114">11</text>
<text x="151.1" y="119.1">23</text>
<text x="151.7" y="116.6">8</text>
<text x="97.1" y="120.4">4</text>
<text x="111.1" y="120.4">2</text>
<text x="133.3" y="121.7">48</text>
<text x="133.9" y="124.2">2</text>
<text x="151.1" y="121.7">22</text>
<text x="151.1" y="124.2">21</text>
<text x="197.9" y="124.5" transform="rotate(-90 197.9 124.5)">10</text>
<text x="200.4" y="124.5" transform="rotate(-90 200.4 124.5)">11</text>
<text x="202.9" y="124.5" transform="rotate(-90 202.9 124.5)">12</text>
<text x="205.5" y="124.5" transform="rotate(-90 205.5 124.5)">13</text>
<text x="208" y="124.5" transform="rotate(-90 208 124.5)">14</text>
<text x="210.6" y="124.5" transform="rotate(-90 210.6 124.5)">15</text>
<text x="213.1" y="124.5" transform="rotate(-90 213.1 124.5)">16</text>
<text x="215.6" y="124.5" transform="rotate(-90 215.6 124.5)">17</text>
<text x="218.2" y="124.5" transform="rotate(-90 218.2 124.5)">18</text>
<text x="133.3" y="129.3">24</text>
<text x="133.3" y="131.8">25</text>
<text x="151.7" y="129.3">5</text>
<text x="151.7" y="131.8">4</text>
<text x="133.3" y="134.4">29</text>
<text x="133.9" y="136.9">1</text>
<text x="151.1" y="136.9">17</text>
<text x="151.7" y="134.4">3</text>
<text x="133.3" y="139.4">42</text>
<text x="133.3" y="142">43</text>
<text x="151.1" y="139.4">15</text>
<text x="151.1" y="142">14</text>
<text x="133.3" y="144.5">44</text>
<text x="133.3" y="147.1">45</text>
<text x="151.1" y="144.5">13</text>
<text x="151.1" y="147.1">12</text>
<text x="133.3" y="152.1">36</text>
<text x="133.3" y="154.7">37</text>
<text x="151.1" y="152.1">28</text>
<text x="151.1" y="154.7">27</text>
<text x="133.3" y="157.2">38</text>
<text x="133.3" y="159.8">39</text>
<text x="151.1" y="157.2">35</text>
<text x="151.1" y="159.8">34</text>
</g>
<text font-size="1.8" fill="#840084" x="131.7" y="98.4" transform="rotate(-90 131.7 98.4)">UART</text>
</svg>
